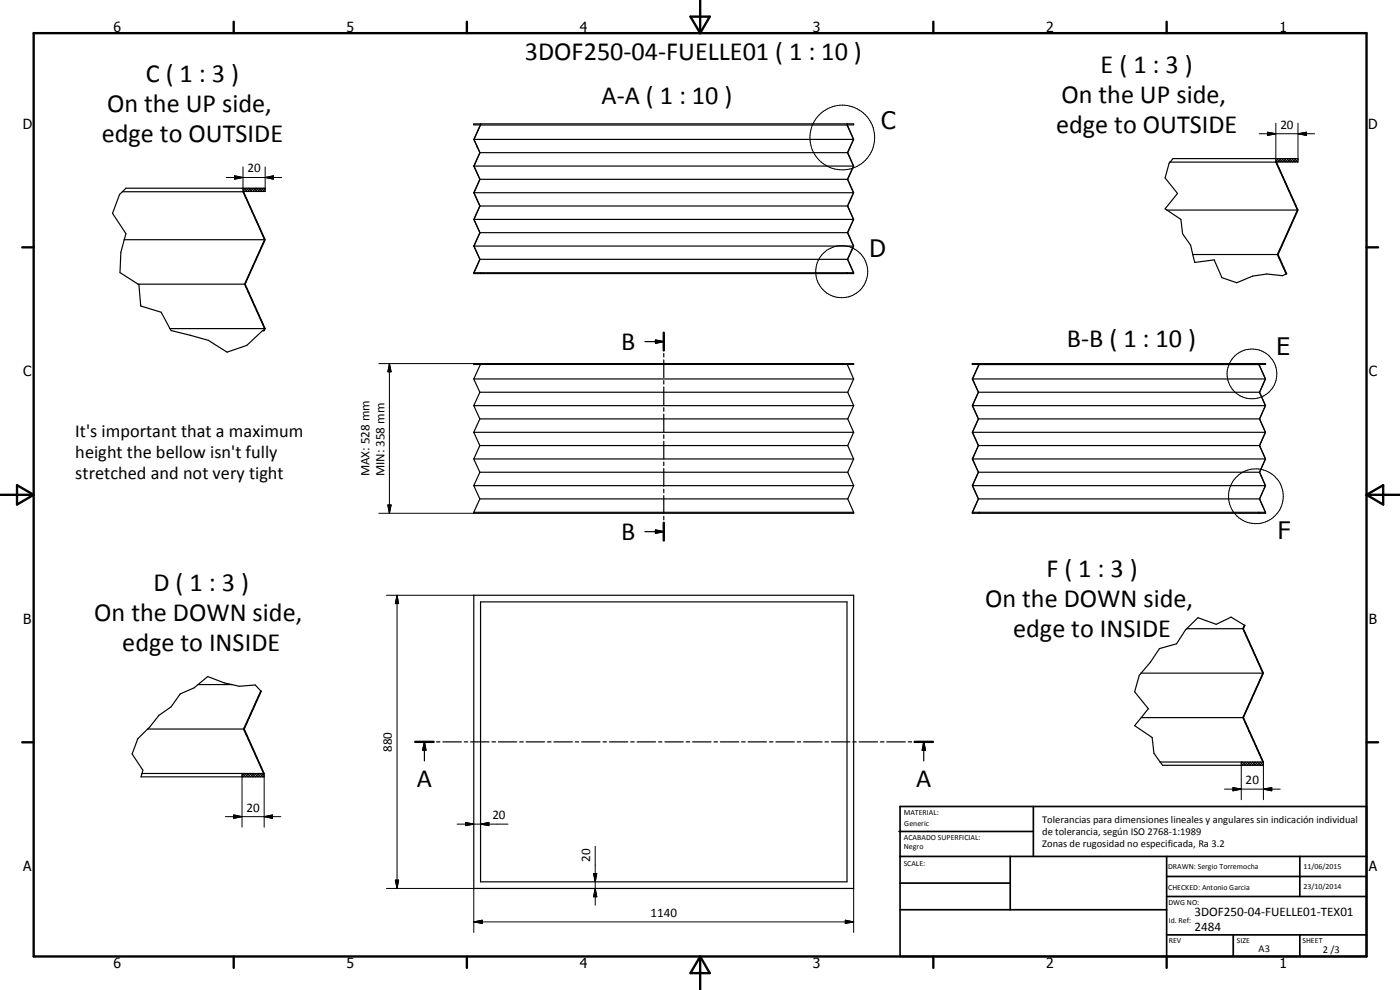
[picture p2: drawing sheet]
<svg xmlns="http://www.w3.org/2000/svg" width="420mm" height="297mm" viewBox="0 0 420 297" stroke-linecap="round" stroke-linejoin="round" font-family="sans-serif">
<g fill="none" stroke="#000" stroke-width=".35">
<path d="M142.2 37.2h114v.3h-1.9l1.9 4.3-1.8 4 1.8 4-1.8 4 1.8 4-1.8 4 1.8 4-1.8 4 1.8 4-1.8 4 1.8 4.3h-114l1.8-4.3-1.8-4 1.8-4-1.8-4 1.8-4-1.8-4 1.8-4-1.8-4 1.8-4-1.8-4 2-4.3h-2zM144.2 37.2v.3M144.2 37.5l-1.9 4.3M144.2 37.5h110M254.2 37.2v.3M254.2 37.5l1.9 4.3M36.7 57.5l-.8 .8-2.1 5.7 4 6.1-.5 1.8M36.7 57.5l1.1-1h41.8v.9h-6.5l6.5 14.5-6 13.4 6 13.3-.5 .6M36.7 57.5h36.2M72.9 56.5v1M72.9 57.5l6.5 14.4M142.3 57.8l1.7 4"/>
<path d="M142.3 49.8l1.7 4M142.3 41.8l1.7 4M142.3 41.8h113.8M142.3 49.8h113.8M142.3 57.8h113.8M144 53.8l-1.7 4M144 45.8l-1.7 4M144 45.8h110.3M144 53.8h110.3M254.3 45.8l1.8 4M254.3 53.8l1.8 4M256.1 41.8l-1.8 4"/>
<path d="M256.1 49.8l-1.8 4M256.1 57.8l-1.8 4M351.1 48.6l-.2 .3-1.2 4.5 3.7 4.6-3.7 4.7 .5 .3M351.1 48.6l.9-1h37.5v1h-6.4l6.4 14.4-5.9 13.4 2.6 5.8h-.2M351.1 48.6h31.8M382.9 47.6v1M382.9 48.6l6.5 14.4M37.3 71.9l-1 3.8-.3 6.1 5.4 3.5M37.3 71.9h42.1M79.4 71.9l-6 13.4M142.3 73.8l1.7 4M142.3 65.8l1.7 4"/>
<path d="M142.3 65.8h113.8M142.3 73.8h113.8M144 77.8l-1.7 4h113.8l-1.8-4M144 69.8l-1.7 4M144 61.8l-1.7 4M144 61.8h110.3M144 69.8h110.3M144 77.8h110.3M254.3 61.8l1.8 4M254.3 69.8l1.8 4M256.1 65.8l-1.8 4M256.1 73.8l-1.8 4"/>
<path d="M350.2 63l4.2 2.8 .5 4.3 2.4 3.5 .7 2.8M350.2 63h39.2M358 76.4l.6 2.3 5.8-.7 2.3 5.3 4.5 1.5 4.7-2 4.3-.6 4.7 .5 1.1-.5M358 76.4h25.4M383.4 76.4l2.6 5.8M389.4 63l-6 13.4M41.4 85.3l.3 .1 .5 6.4 6.2 1.9 2.6 4.9M41.4 85.3h32M51 98.6l.4 .6 11.1 2.9 5.6 3.6 6-2.1 4.7-4.4h.3M51 98.6h28.4M73.4 85.3l6 13.3M79.4 98.6l-.3 .6"/>
<path d="M144.2 81.8v.3M199.2 99.8v5.4M254.2 81.8v.3M142.2 113.7h114M142.2 113.7l1.8 4M142.2 109.1h114v.2h-114zM144 117.7h110.4M144 117.7l-1.8 4M144.2 109.3l-2 4.4M193.5 102.5h5.7M196.7 102l2.5 .5-2.5 .5zM199.2 106v1.1"/>
<path d="M199.2 108v5.3M199.2 114.2v1M199.2 116.1v5.4M254.3 109.3l1.9 4.4M254.4 117.7l1.8 4M256.2 113.7l-1.8 4M291.9 113.7h87.9M291.9 113.7l1.8 4M293.7 117.7h84.3M293.7 117.7l-1.8 4M293.8 109.1v.3M293.8 109.4l-1.9 4.3"/>
<path d="M293.8 109.4h84M377.8 109.1v.3M377.8 109.4l2 4.3M378 117.7l1.8 4M379.8 113.7l-1.9-4.4h1.9v-.2h-88v.2h2l-2 4.4 1.8 4-1.8 4 1.8 4-1.8 4 1.8 4-1.8 4 1.8 4-1.8 4 1.8 4-1.8 4.3h88v-.3M379.8 113.7l-1.8 4M142.2 121.7h114M142.2 121.7l1.8 4M142.2 129.7h114M142.2 129.7l1.8 4M142.2 137.7h114M142.2 137.7l1.8 4"/>
<path d="M144 125.7h110.4M144 125.7l-1.8 4M144 133.7h110.4M144 133.7l-1.8 4M199.2 122.3v1.1M199.2 124.2v5.4M199.2 130.5v1M199.2 132.4v5.4M199.2 138.6v1.1M254.4 125.7l1.8 4M254.4 133.7l1.8 4M256.2 121.7l-1.8 4"/>
<path d="M256.2 129.7l-1.8 4M256.2 137.7l-1.8 4M291.9 121.7h87.9M291.9 129.7h87.9M291.9 137.7h87.9M291.9 137.7l1.8 4M291.9 129.7l1.8 4M291.9 121.7l1.8 4M293.7 125.7h84.3M293.7 133.7h84.3M293.7 133.7l-1.8 4M293.7 125.7l-1.8 4"/>
<path d="M378 125.7l1.8 4M378 133.7l1.8 4M379.8 121.7l-1.8 4M379.8 129.7l-1.8 4M379.8 137.7l-1.8 4M142.2 145.7h114M142.2 145.7l1.8 4M142.2 153.7h114M142.2 153.7v.3h114v-.3M144 141.7h110.4M144 141.7l-1.8 4M144 149.7h110.4"/>
<path d="M144 149.7l-1.8 4M193.5 159.5h5.7M196.7 159l2.5 .5-2.5 .5zM199.2 140.5v5.4M199.2 146.8v1M199.2 148.7v5.4M199.2 154.9v1.1M199.2 156.8v5.4M254.4 141.7l1.8 4M254.4 149.7l1.8 4M256.2 145.7l-1.8 4M291.9 145.7h87.9"/>
<path d="M291.9 145.7l1.8 4M293.7 141.7h84.3M293.7 149.7h84.3M293.7 149.7l-1.8 4h87.9M293.7 141.7l-1.8 4M293.8 153.7v.3M377.8 153.7v.3M378 141.7l1.8 4M378 149.7l1.8 4M379.8 145.7l-1.8 4M142.2 178.6h114v88h-114zM144.2 180.6h110v84h-110z"/>
<path d="M356.1 188.6l-3 4.6-5.1 1.4-2.7 4.1-2.8 3.3M356.1 188.6h16.9M373 188.6l6 13.4M373.5 187.6l-4-2.4-4.5 2.1-5.5-2-3.4 3.3M373.5 187.6l.1 .1-.4 .9 6 13.4-6 13.3 6 13.3v1h-30.3l-.7-1M373.5 187.6l-.5 1M44.3 218.7l-3 3-1.6 4.5 3.2 4.9-.3 1M44.3 218.7h28.8M59.4 205.4l2.9-2.4 5 1.9 2.3 .5M59.4 205.4l-1.1 1-4.2 1.8-2.8 3.9-3.6 2.5-3.4 4.1M59.4 205.4h10.2M69.6 205.4l2.1 .5 4.9-.4 1.7 1.8"/>
<path d="M73.1 218.7l6 13.4h-36.5M78.3 207.3l.1 .1-5.1 11.3 6 13.4v1h-37l.3-1M78.3 207.3l-5.2 11.4M342.5 202l-.6 .6-1.4 5 4.1 5-2.1 2.7M342.5 202h36.5M342.5 215.3l-2 2.4 5.3 3.6 .5 4.7 1.9 2.6M342.5 215.3h30.5M373 215.3l6 13.3h-30.8M379 202l-6 13.3M72.6 232.1v1M124.6 222.6h5.5M127.4 222.6l.4 2.5h-.9z"/>
<path d="M127.4 222.6v5.7M131 222.6h1M132.9 222.6h5.6M139.3 222.6h1.1M141.3 222.6h5.5M147.6 222.6h1.1M149.6 222.6h5.5M156 222.6h1M157.9 222.6h5.5M164.3 222.6h1.1M166.2 222.6h5.6M172.6 222.6h1.1"/>
<path d="M174.6 222.6h5.5M181 222.6h1M182.9 222.6h5.5M189.3 222.6h1M191.2 222.6h5.6M197.6 222.6h1.1M199.5 222.6h5.6M205.9 222.6h1.1M207.8 222.6h5.6M214.3 222.6h1M216.2 222.6h5.5M222.6 222.6h1"/>
<path d="M224.5 222.6h5.5M230.9 222.6h1.1M232.9 222.6h5.5M239.3 222.6h1M241.2 222.6h5.5M247.6 222.6h1M249.5 222.6h5.5M255.9 222.6h1.1M257.8 222.6h5.5M264.2 222.6h1.1M266.1 222.6h5.6M272.6 222.6h1"/>
<path d="M274.5 222.6h5.5M277.2 222.6l.5 2.5h-.9zM277.2 222.6v5.7M372.5 228.6v1"/>
</g>
<g fill="none" stroke="#000" stroke-width=".71">
<path d="M10.1 9.9h400v277.1h-400zM70.1 6.5v3.4M140.1 6.5v3.4M207.2 5h5.8l-2.9 4.9zM210.1 0v9.9M280.1 6.5v3.4M350.1 6.5v3.4M6.7 74.2h3.4M410.1 74.2h3.5M199.2 99.8v5.4M.1 148.5h10M5.1 145.6l5 2.9-5 2.9z"/>
<path d="M199.2 156.8v5.4M410.1 148.5h10M410.1 148.5l5-2.9v5.8zM6.7 222.7h3.4M124.6 222.6h5.5M274.5 222.6h5.5M410.1 222.7h3.5M70.1 287v3.4M140.1 287v3.4M210.1 287v10M210.1 287l2.9 5h-5.8zM280.1 287v3.4"/>
<path d="M350.1 287v3.4"/>
</g>
<g fill="none" stroke="#000" stroke-width=".51">
<path d="M269.8 249.5h40.3M270.1 242h140v45h-140zM270.1 257h140M303.2 257v16M310.1 242v15M350.1 257v30M390.1 257v12M270.1 265h33.1M270.1 273h80M350.1 269h60M350.1 263h60M350.1 280.5h60"/>
<path d="M370.1 280.5v6.5M390.1 280.5v6.5"/>
</g>
<g fill="#000">
<path d="M389.5 40.1l2.6-.4v.9zM70.4 52.7l2.5 .6-2.5 .5zM79.6 53.3l2.5-.6v1.1zM380.4 39.7l2.5 .4-2.5 .5zM116.9 109.1l.5 2.4h-1zM196.7 102l2.5 .5-2.5 .5zM116.4 151.5h1l-.5 2.5zM196.7 159l2.5 .5-2.5 .5zM119.2 178.6l.4 2.5h-1zM127.4 222.6l.4 2.5h-.9zM277.2 222.6l.5 2.5h-.9zM370 236.3l2.5 .5-2.5 .5z"/>
<path d="M379.2 236.8l2.5-.5v1zM70.1 244.5l2.5 .5-2.5 .5zM79.3 245l2.5-.5v1zM139.7 246.8l2.5 .5-2.5 .4zM144.2 247.3l2.5-.5v.9zM118.6 264.1h1l-.4 2.5zM142.2 276.6l2.5-.5v1zM178.1 262.1h1l-.5 2.5zM178.6 266.6l.5 2.5h-1zM253.7 276.1l2.5 .5-2.5 .5z"/>
</g>
<g fill="none" stroke="#000" stroke-width=".3">
<path d="M143.5 39l-.1 .1M255.2 39.6h.1M380.4 39.7l2.5 .4-2.5 .5zM382.9 37v10.6M389.5 37v10.6M67.9 53.3h16.7M70.4 52.7l2.5 .6-2.5 .5zM72.9 56.9l.6 .5M72.9 50.1v6.4M73 57.8l.4 .3M73.1 56.5l-.2 .1M73.2 57.8l-.1 .1"/>
<path d="M73.2 56.5l1 .9M73.4 58.3l-.1 .1M73.6 59.1l.3 .3M73.7 58.8l-.1 .2M73.8 56.5l-.9 .9M73.9 59.4l-.1 .1M74 56.5l1 .9M74.2 59.9l-.2 .1M74.6 56.5l-1 .9M74.7 56.5l1 .9M75.3 56.5l-1 .9M75.5 56.5l1 .9"/>
<path d="M76 56.5l-1 .9M76.2 56.5l1.1 .9 1-.9M76.8 56.5l-1 .9M77 56.5l1 .9M77.5 56.5l-1 .9M77.7 56.5l1 .9M78.5 56.5l.9 .9M79 56.5l-.9 .9M79.2 56.5l.4 .3M79.5 57.4h.1M79.6 53.3l2.5-.6v1.1zM79.6 56.7l-.8 .7"/>
<path d="M79.6 50.1v6.4M142.4 58.1h.1M142.7 48.8v.1M143.2 43.9h.1M143.5 52.5v.1M254.4 53.8h.1M255.2 44.1l-.1 .1M255.5 48.3h.1M255.8 56.9h.1M377.9 40.1h16.6M382.9 48l.5 .6M383 47.6l-.1 .1"/>
<path d="M383.1 47.6l1 1M383.2 48.9l-.1 .1 .3 .3M383.4 49.4l-.1 .1M383.7 49.9l-.2 .1M383.7 50.3l.3 .4M383.7 47.6l-.8 .8M383.9 50.4l-.2 .1M383.9 47.6l1 1M384.1 51l-.1 .1M384.2 51.7l.4 .3-.1 .1M384.3 51.5l-.1 .1M384.5 47.6l-1 1"/>
<path d="M384.6 47.6l1 1M384.8 52.5l-.1 .1M385.1 53l-.2 .1 .3 .3M385.2 47.6l-1 1M385.3 53.5l-.2 .1M385.4 47.6l1 1M385.5 54.1l-.1 .1M385.5 54.4l.4 .4M385.7 54.6l-.1 .1M386 55.1l-.1 .1M386 47.6l-1 1M386.1 55.8l.3 .3-.1 .2"/>
<path d="M386.2 47.6l.9 1M386.2 55.6l-.1 .1M386.7 56.6l-.2 .2M386.7 47.6l-1 1M386.7 57.1l.3 .4M386.9 47.6l1 1M386.9 57.1l-.1 .2M387.1 57.7l-.1 .1M387.3 58.5l.4 .3M387.4 58.2l-.1 .1M387.5 47.6l-1 1M387.6 58.7l-.1 .1"/>
<path d="M387.6 47.6l1.1 1M387.8 59.2l-.1 .2M388.1 59.7l-.2 .2 .4 .3M388.2 47.6l-.9 1M388.4 47.6l1 1M389 47.6l-1 1M389.2 47.6l.3 .4M389.5 40.1l2.6-.4v.9zM389.5 48.5v.1M389.5 47.8l-.8 .8M74.4 60.4l-.2 .1 .4 .3M74.6 60.9l-.1 .1"/>
<path d="M74.8 61.4l-.1 .1M74.9 61.8l.3 .3M75.1 61.9l-.1 .2M75.3 62.4l-.1 .2M75.5 63.2l.3 .3M75.6 62.9l-.2 .2M75.8 63.5l-.2 .1M75.8 80l.1 .1M76 64l-.1 .1M76 79.4l.1 .1M76.1 79.6l-.3 .3M76.1 64.6l.3 .3"/>
<path d="M76.2 64.5l-.1 .1M76.2 78.9l.2 .1M76.5 65l-.1 .2M76.5 78.4l.1 .1M76.7 65.5l-.1 .2M76.7 77.9l.1 .1M76.7 65.9l.3 .4M76.7 78.2l-.3 .4M76.9 66l-.1 .2M76.9 77.4l.1 .1M77.2 66.6l-.2 .1M77.2 76.9l.1 .1"/>
<path d="M77.3 67.3l.3 .3-.1 .1M77.3 76.9l-.3 .3M77.4 76.3l.1 .2M77.4 67.1l-.1 .1M77.9 68.1l-.1 .1M77.9 75.3l.1 .1M77.9 75.5l-.1 .4M77.9 68.6l.4 .4M78.1 68.6l-.1 .1M78.1 74.8l.1 .1M78.3 69.1l-.1 .2M78.3 74.3l.1 .1"/>
<path d="M78.5 70l.4 .4M78.6 74.2l-.4 .3M78.6 69.6l-.2 .2M78.6 73.8l.1 .1M78.8 73.3l.1 .1M78.8 70.2l-.1 .1M79 70.7l-.1 .1M79 72.7l.2 .2M79.2 72.8l-.4 .4M79.3 71.2l-.1 .1 .2 .4M79.3 72.2l.1 .1M79.5 71.8l-.1 .1"/>
<path d="M142.7 66.8h.1M143 75.4l-.1 .1M143.2 79.8h-.1M143.8 61.2h.1M144 70l-.1 .1M254.7 62.5h.1M255 71.2h.1M255.3 79.9h.1M255.7 75.1h-.1M256.1 65.6v.1M383.4 76.3l.2 .2M383.6 75.8l.1 .1"/>
<path d="M383.7 76.1l-.3 .3M383.7 76.8l-.1 .1M383.9 77.5l.3 .4M383.9 75.2l.1 .2M384 77.3l-.2 .1M384.1 74.7l.1 .1M384.2 77.8l-.1 .1M384.3 74.7l-.3 .4M384.3 74.2l.2 .1M384.5 78.3l-.2 .1M384.5 78.9l.3 .3M384.7 78.9l-.2 .1"/>
<path d="M384.8 73.2l.1 .1M384.9 79.4l-.1 .1M384.9 73.4l-.3 .3 .1 .1M385 72.7l.1 .1M385.1 79.9l-.1 .1M385.3 72.1l.1 .2M385.5 72l-.3 .3M385.5 71.6l.1 .2M385.7 71.1l.2 .1M386 70.6l.1 .1M386.1 70.7l-.3 .3M386.2 70.1l.1 .1"/>
<path d="M386.7 69l.1 .2M386.7 69.3l-.3 .3 .1 .1M386.9 68.5l.1 .2M387.1 68l.2 .2M387.4 67.9l-.4 .3M387.4 67.5l.1 .1M387.6 67l.1 .1M387.8 66.5l.1 .1M388 66.5l-.4 .4M388.1 66l.1 .1M388.3 65.4l.1 .2M388.3 60.2l-.1 .2"/>
<path d="M388.5 60.7l-.1 .2M388.5 64.9l.2 .2M388.6 65.2l-.3 .3M388.6 61.2l.3 .4M388.8 61.3l-.1 .1M388.8 64.4l.1 .2M389 61.8l-.1 .1M389 63.9l.1 .1M389.2 62.6l.3 .3M389.2 63.8l-.3 .4M389.2 62.3l-.1 .1M389.2 63.4l.1 .1"/>
<path d="M389.5 62.8l-.2 .1M73.4 85.1l.2 .2M73.7 85l-.3 .3M73.7 84.6l.1 .2M73.8 85.7l-.2 .1M73.9 84.1l.1 .1M74 86.2l-.1 .1 .3 .3M74.1 83.6l.2 .1-.4 .3M74.2 86.7l-.1 .2M74.4 83.1l.1 .1M74.5 87.2l-.2 .2M74.5 87.6l.3 .4"/>
<path d="M74.6 82.5l.1 .2M74.7 87.8l-.1 .1M74.8 82l.2 .2M74.9 82.3l-.3 .4M75 88.3l-.2 .1M75.1 89l.3 .3M75.1 81.5l.1 .2M75.2 88.8l-.2 .1M75.3 81l.1 .1M75.4 89.3l-.1 .1M75.5 80.9l-.3 .4M75.5 80.5l.1 .1"/>
<path d="M75.6 89.8l-.1 .2M75.7 90.3l.3 .4M75.8 90.3l-.1 .2M76.1 90.8l-.1 .2M76.3 91.4l-.1 .1M76.3 91.7l.4 .4M76.6 91.9l-.2 .1M76.8 92.4l-.1 .1M76.9 93.1l.3 .3-.1 .2M77 92.9l-.1 .1M77.5 93.9l-.1 .2M77.5 94.4l.4 .4"/>
<path d="M77.7 94.4l-.1 .2M77.9 95l-.1 .1M78.1 95.8l.4 .3M78.2 95.5l-.1 .1M78.4 96l-.1 .1M78.6 96.5l-.1 .1M78.9 97l-.1 .2 .3 .3M79.1 97.5l-.1 .2M79.2 99.1l.1 .1M79.3 98.1l-.1 .1M79.4 98.6l.1 .1M79.6 98.6l-.4 .3"/>
<path d="M385.1 80.2l.3 .4M385.3 80.4l-.1 .1M385.6 80.9l-.1 .1M385.9 81.4v.6M113.7 109.1h28.5M116.9 109.1l.5 2.4h-1zM116.9 109.1v44.9M292.8 111.7l-.1 .1M292.9 116v.1M378.7 111.1l-.1 .1M379 119.8h-.1M379.2 115.1l-.1 .1"/>
<path d="M292 121.5l-.1 .1M292.1 130.3h.1M292.4 139h.1M293.2 124.7v.1M293.5 133.4h.1M378.2 134.1h.1M378.4 124.9l-.1 .1M379.3 128.5h.1M379.5 137.2h.1M113.7 154h28.5M116.4 151.5h1l-.5 2.5zM292.4 152.5l-.1 .1"/>
<path d="M292.8 147.7h-.1M293.2 142.7l-.1 .1M378.5 142.7l-.1 .1M378.7 151.4h.1M379.6 146l-.1 .2M116 178.6h26.2M119.2 178.6l.4 2.5h-1zM119.2 178.6v88M373.1 188.4l.1 .2M373.2 188.8l-.1 .1M373.3 187.9l.2 .1M373.4 189.5l.3 .3-.1 .1"/>
<path d="M373.5 189.3l-.2 .1M373.6 187.6l-.3 .4M373.9 190.3l-.1 .1M374 190.8l.3 .4M374.2 190.8l-.2 .2M374.4 191.3l-.1 .2M374.6 192.2l.3 .3M374.6 191.9l-.1 .1M374.9 192.4l-.2 .1M375.1 192.9l-.1 .1M375.3 193.4l-.1 .1 .4 .4M375.6 193.9l-.2 .2"/>
<path d="M375.8 194.4l-.1 .2M375.8 194.9l.4 .3M376 194.9l-.1 .2M376.2 195.5l-.1 .1M376.5 196.3l.3 .3M376.5 196l-.1 .1M376.7 196.5l-.1 .1M377 197l-.2 .1M377.2 197.5l.1 .7M377.6 198.5l-.1 .2M377.6 199l.4 .3M377.9 199.1l-.1 .1"/>
<path d="M378.1 199.6l-.1 .1M73.3 219.1l.3 .4M73.3 218.4l.1 .1M73.4 219.1l-.1 .1M73.5 217.8l.1 .2M73.5 218.2l-.3 .4M73.6 219.6l-.1 .1M73.7 217.3l.2 .2M74 216.8l.1 .2M74.2 216.8l-.4 .4M74.2 216.3l.1 .2M74.7 215.3l.1 .1"/>
<path d="M74.7 215.5l-.2 .3 .1 .1M74.9 214.8l.1 .1M75.1 214.2l.2 .2M75.3 213.7l.2 .2M75.4 214.1l-.4 .4M75.6 213.2l.1 .2M75.8 212.7l.2 .2M76 212.8l-.4 .3M76.1 212.2l.1 .1M76.3 211.7l.1 .1M76.5 211.2l.2 .1M76.6 211.4l-.3 .4"/>
<path d="M76.7 210.6l.2 .1M77 210.1l.1 .1M77.2 210.1l-.3 .3M77.2 209.6l.2 .1M77.5 209.1l.1 .1M77.7 208.6l.1 .1-.3 .3M77.9 208.1l.2 .1M78.1 207.6l.2 .1M78.4 207.4l-.3 .2M373 215.3l.3 .3-.1 .2M373.2 214.8l.1 .1M373.4 214.8l-.3 .3"/>
<path d="M373.5 214.2l.1 .2M373.5 216.2l-.1 .1M373.6 216.7l.3 .3M373.8 216.7l-.1 .1M373.9 213.2l-.1 .7M374 217.2l-.1 .1M374.2 212.7l.1 .2M374.2 218l.4 .3M374.3 217.7l-.2 .1M374.4 212.2l.1 .1M374.5 218.2l-.2 .1M374.6 211.7l.1 .1"/>
<path d="M374.6 212.1l-.3 .3M374.7 218.7l-.1 .2M374.9 211.2l.1 .1M374.9 219.2l-.1 .2 .3 .3M375.1 210.7l.1 .1M375.2 219.8l-.1 .1M375.2 210.7l-.3 .3M375.3 210.1l.1 .1M375.6 209.6l.1 .1M375.8 209.1l.1 .1M375.9 209.3l-.4 .4M376 208.6l.1 .1"/>
<path d="M376.2 208.1l.2 .1M376.5 208l-.4 .3M376.5 207.6l.1 .1M376.7 207.1l.1 .1M377 206.5l.1 .1-.3 .3M377.2 206l.1 .1M377.4 205.5l.1 .1M377.6 205l.2 .1M377.7 205.3l-.4 .3M377.9 204.5l.1 .1M378.1 204l.1 .1M378.3 203.9l-.3 .3"/>
<path d="M378.3 200.4l.3 .3M378.4 200.1l-.2 .1M378.4 203.4l.1 .1M378.6 200.7l-.2 .1M378.8 201.2l-.1 .1M378.8 202.4l.1 .1M378.9 201.7l.3 .3M378.9 202.6l-.3 .3 .1 .1M379 201.7l-.1 .1M72.6 232.7l.4 .4M72.6 233.1v15.1M72.8 232.1l.9 1"/>
<path d="M73.1 232.1l-.5 .5M73.5 232.1l1 1M73.9 232.1l-1.1 1M73.9 220.5l.3 .3M73.9 220.1l-.1 .1M74.1 220.6l-.1 .1M74.2 232.1l1.1 1M74.4 221.1l-.2 .1M74.5 221.9l.3 .3-.1 .1M74.6 221.7l-.1 .1M74.6 232.1l-1 1M75 232.1l1 1"/>
<path d="M75 222.7l-.1 .1M75.1 223.2l.4 .4M75.3 223.2l-.2 .1M75.4 232.1l-1 1M75.5 223.7l-.1 .1M75.7 224.6l.4 .3M75.8 224.2l-.2 .1M75.8 232.1l.9 1M76 224.7l-.2 .2M76.1 232.1l-1 1M76.2 225.3l-.1 .1M76.4 225.9l.3 .4-.2 .1"/>
<path d="M76.4 225.8l-.1 .1M76.5 232.1l1 1M76.9 232.1l-1.1 1M76.9 226.8l-.1 .1M77 227.3l.3 .3M77.2 227.3l-.2 .2M77.2 232.1l1.1 1M77.4 227.8l-.2 .2M77.5 228.6l.4 .4M77.6 232.1l-1 1M77.6 228.3l-.1 .2M77.8 228.9l-.1 .1"/>
<path d="M78 232.1l1 1M78.1 229.4l-.2 .1M78.2 230l.3 .3M78.3 229.9l-.1 .1M78.4 232.1l-1 1M78.5 230.4l-.1 .1M78.8 230.9l-.2 .2M78.8 232.1l.5 .5M78.8 231.4l.3 .3M79 231.4l-.1 .2M79.2 231.9l-1.1 1.2M79.3 232.7l-.4 .4"/>
<path d="M79.3 233.1v15.1M367.5 236.8h16.7M370 236.3l2.5 .5-2.5 .5zM372.5 229l.6 .6M372.5 229.6v10.3M372.9 228.6l1 1M373 228.6l-.5 .6M373.6 228.6l1 1M373.8 228.6l-1 1M374.3 228.6l1.1 1M374.6 228.6l-1.1 1M375.1 228.6l1 1"/>
<path d="M375.3 228.6l-1 1M375.4 220.3l-.1 .1M375.4 220.7l.3 .4M375.7 220.8l-.2 .1M375.9 221.3l-.2 .1M375.9 228.6l.9 1M376 228.6l-1 1M376 222.1l.4 .3M376.1 221.8l-.1 .1M376.3 222.3l-.1 .2M376.6 222.8l-.1 .2M376.6 228.6l1 1"/>
<path d="M376.7 223.4l.3 .4M376.8 228.6l-1 1M376.8 223.4l-.1 .1M377 223.9l-.1 .1M377.3 224.4l-.2 .1M377.3 224.8l.3 .3M377.3 228.6l1.1 1M377.5 228.6l-1 1M377.5 224.9l-.1 .1M377.7 225.4l-.1 .2M377.9 226.2l.3 .3M378 225.9l-.1 .2"/>
<path d="M378.1 228.6l1 1M378.2 226.4l-.1 .2M378.3 228.6l-1 1M378.4 227l-.1 .1M378.5 227.5l.3 .3M378.7 227.5l-.2 .1M378.9 228.6l.3 .4M378.9 228l-.1 .1M379.1 228.5l-1.1 1.1M379.2 236.8l2.5-.5v1zM379.2 229.2l-.4 .4M379.2 229.6v10.3"/>
<path d="M67.6 245h16.7M70.1 244.5l2.5 .5-2.5 .5zM79.3 245l2.5-.5v1zM137.2 247.3h15.3M139.7 246.8l2.5 .5-2.5 .4zM144.2 247.3l2.5-.5v.9zM178.6 253.9v17.7M116 266.6h26.2v13.2M118.6 264.1h1l-.4 2.5zM142.2 276.6l2.5-.5v1zM142.2 276.6h114M178.1 262.1h1l-.5 2.5z"/>
<path d="M178.6 266.6l.5 2.5h-1zM253.7 276.1l2.5 .5-2.5 .5zM256.2 266.6v13.2"/>
<circle cx="252.8" cy="41.3" r="9.7"/>
<circle cx="252.6" cy="81.5" r="7.8"/>
<circle cx="375.7" cy="112.2" r="7.5"/>
<circle cx="376.9" cy="148.9" r="8.2"/>
</g>
<g font-size="7.9">
<text x="157.5" y="18">3DOF250-04-FUELLE01 ( 1 : 10 )</text>
<text x="330.3" y="21.8">E ( 1 : 3 )</text>
<text x="43.8" y="24.6">C ( 1 : 3 )</text>
<text x="32.2" y="33.6">On the UP side,</text>
<text x="180.5" y="31.3">A-A ( 1 : 10 )</text>
<text x="318.5" y="30.8">On the UP side,</text>
<text x="316.9" y="39.8">edge to OUTSIDE</text>
<text x="30.6" y="42.6">edge to OUTSIDE</text>
<text x="186.4" y="105">B</text>
<text x="320.2" y="104.1">B-B ( 1 : 10 )</text>
<text x="186.4" y="162.1">B</text>
<text x="314.1" y="173.1">F ( 1 : 3 )</text>
<text x="46.1" y="177.5">D ( 1 : 3 )</text>
<text x="295.6" y="182.1">On the DOWN side,</text>
<text x="28.3" y="186.4">On the DOWN side,</text>
<text x="304" y="191.1">edge to INSIDE</text>
<text x="36.7" y="195.5">edge to INSIDE</text>
<text x="125.1" y="236.1">A</text>
<text x="274.9" y="236.1">A</text>
</g>
<g font-size="7.2">
<text x="264.4" y="38.7">C</text>
<text x="260.9" y="77.3">D</text>
<text x="383.1" y="106.6">E</text>
<text x="383.5" y="161.7">F</text>
</g>
<g font-size="5.5">
<text x="22.6" y="131.2">It's important that a maximum</text>
<text x="22.6" y="137.5">height the bellow isn't fully</text>
<text x="22.6" y="143.8">stretched and not very tight</text>
</g>
<g font-size="4.2">
<text x="34" y="9.6">6</text>
<text x="104" y="9.6">5</text>
<text x="174" y="9.6">4</text>
<text x="244" y="9.6">3</text>
<text x="314" y="9.6">2</text>
<text x="384" y="9.6">1</text>
<text x="6.8" y="38.7">D</text>
<text x="410.6" y="38.7">D</text>
<text x="7" y="112.9">C</text>
<text x="410.8" y="112.9">C</text>
<text x="7" y="187.1">B</text>
<text x="410.8" y="187.1">B</text>
<text x="7" y="261.4">A</text>
<text x="410.8" y="261.4">A</text>
<text x="34" y="290.4">6</text>
<text x="104" y="290.4">5</text>
<text x="174" y="290.4">4</text>
<text x="244" y="290.4">3</text>
<text x="314" y="290.4">2</text>
<text x="384" y="290.4">1</text>
</g>
<g font-size="3.9">
<text x="384.2" y="38.6">20</text>
<text x="74.3" y="51.7">20</text>
<text x="110.9" y="142.9" transform="rotate(-90 110.9 142.9)">MAX: 528 mm</text>
<text x="115.3" y="142.9" transform="rotate(-90 115.3 142.9)">MIN: 358 mm</text>
<text x="117.6" y="225.6" transform="rotate(-90 117.6 225.6)">880</text>
<text x="373.8" y="235.2">20</text>
<text x="74" y="243.5">20</text>
<text x="147.8" y="245.7">20</text>
<text x="177.1" y="258.7" transform="rotate(-90 177.1 258.7)">20</text>
<text x="195.3" y="275">1140</text>
<text x="358.5" y="275">3DOF250-04-FUELLE01-TEX01</text>
<text x="358.5" y="279.4">2484</text>
</g>
<g font-size="3.1">
<text x="312.7" y="246.8">Tolerancias para dimensiones lineales y angulares sin indicación individual</text>
<text x="312.7" y="250.4">de tolerancia, según ISO 2768-1:1989</text>
<text x="312.7" y="254">Zonas de rugosidad no especificada, Ra 3.2</text>
<text x="377.7" y="285.6">A3</text>
<text x="397" y="285.9">2 /3</text>
</g>
<g font-size="2.4">
<text x="271.2" y="244.4">MATERIAL:</text>
<text x="271.3" y="252">ACABADO SUPERFICIAL:</text>
<text x="271.4" y="247.9">Generic</text>
<text x="271.3" y="254.6">Negro</text>
<text x="271.2" y="259.7">SCALE:</text>
<text x="350.6" y="260.8">DRAWN: Sergio Torremocha</text>
<text x="391.2" y="260.6">11/06/2015</text>
<text x="350.6" y="267">CHECKED: Antonio Garcia</text>
<text x="391.2" y="266.7">23/10/2014</text>
<text x="350.6" y="271.4">DWG NO:</text>
<text x="350.8" y="276.9">Id. Ref:</text>
<text x="350.8" y="282.8">REV</text>
<text x="371.2" y="282.9">SIZE</text>
<text x="390.9" y="282.9">SHEET</text>
</g>
</svg>
